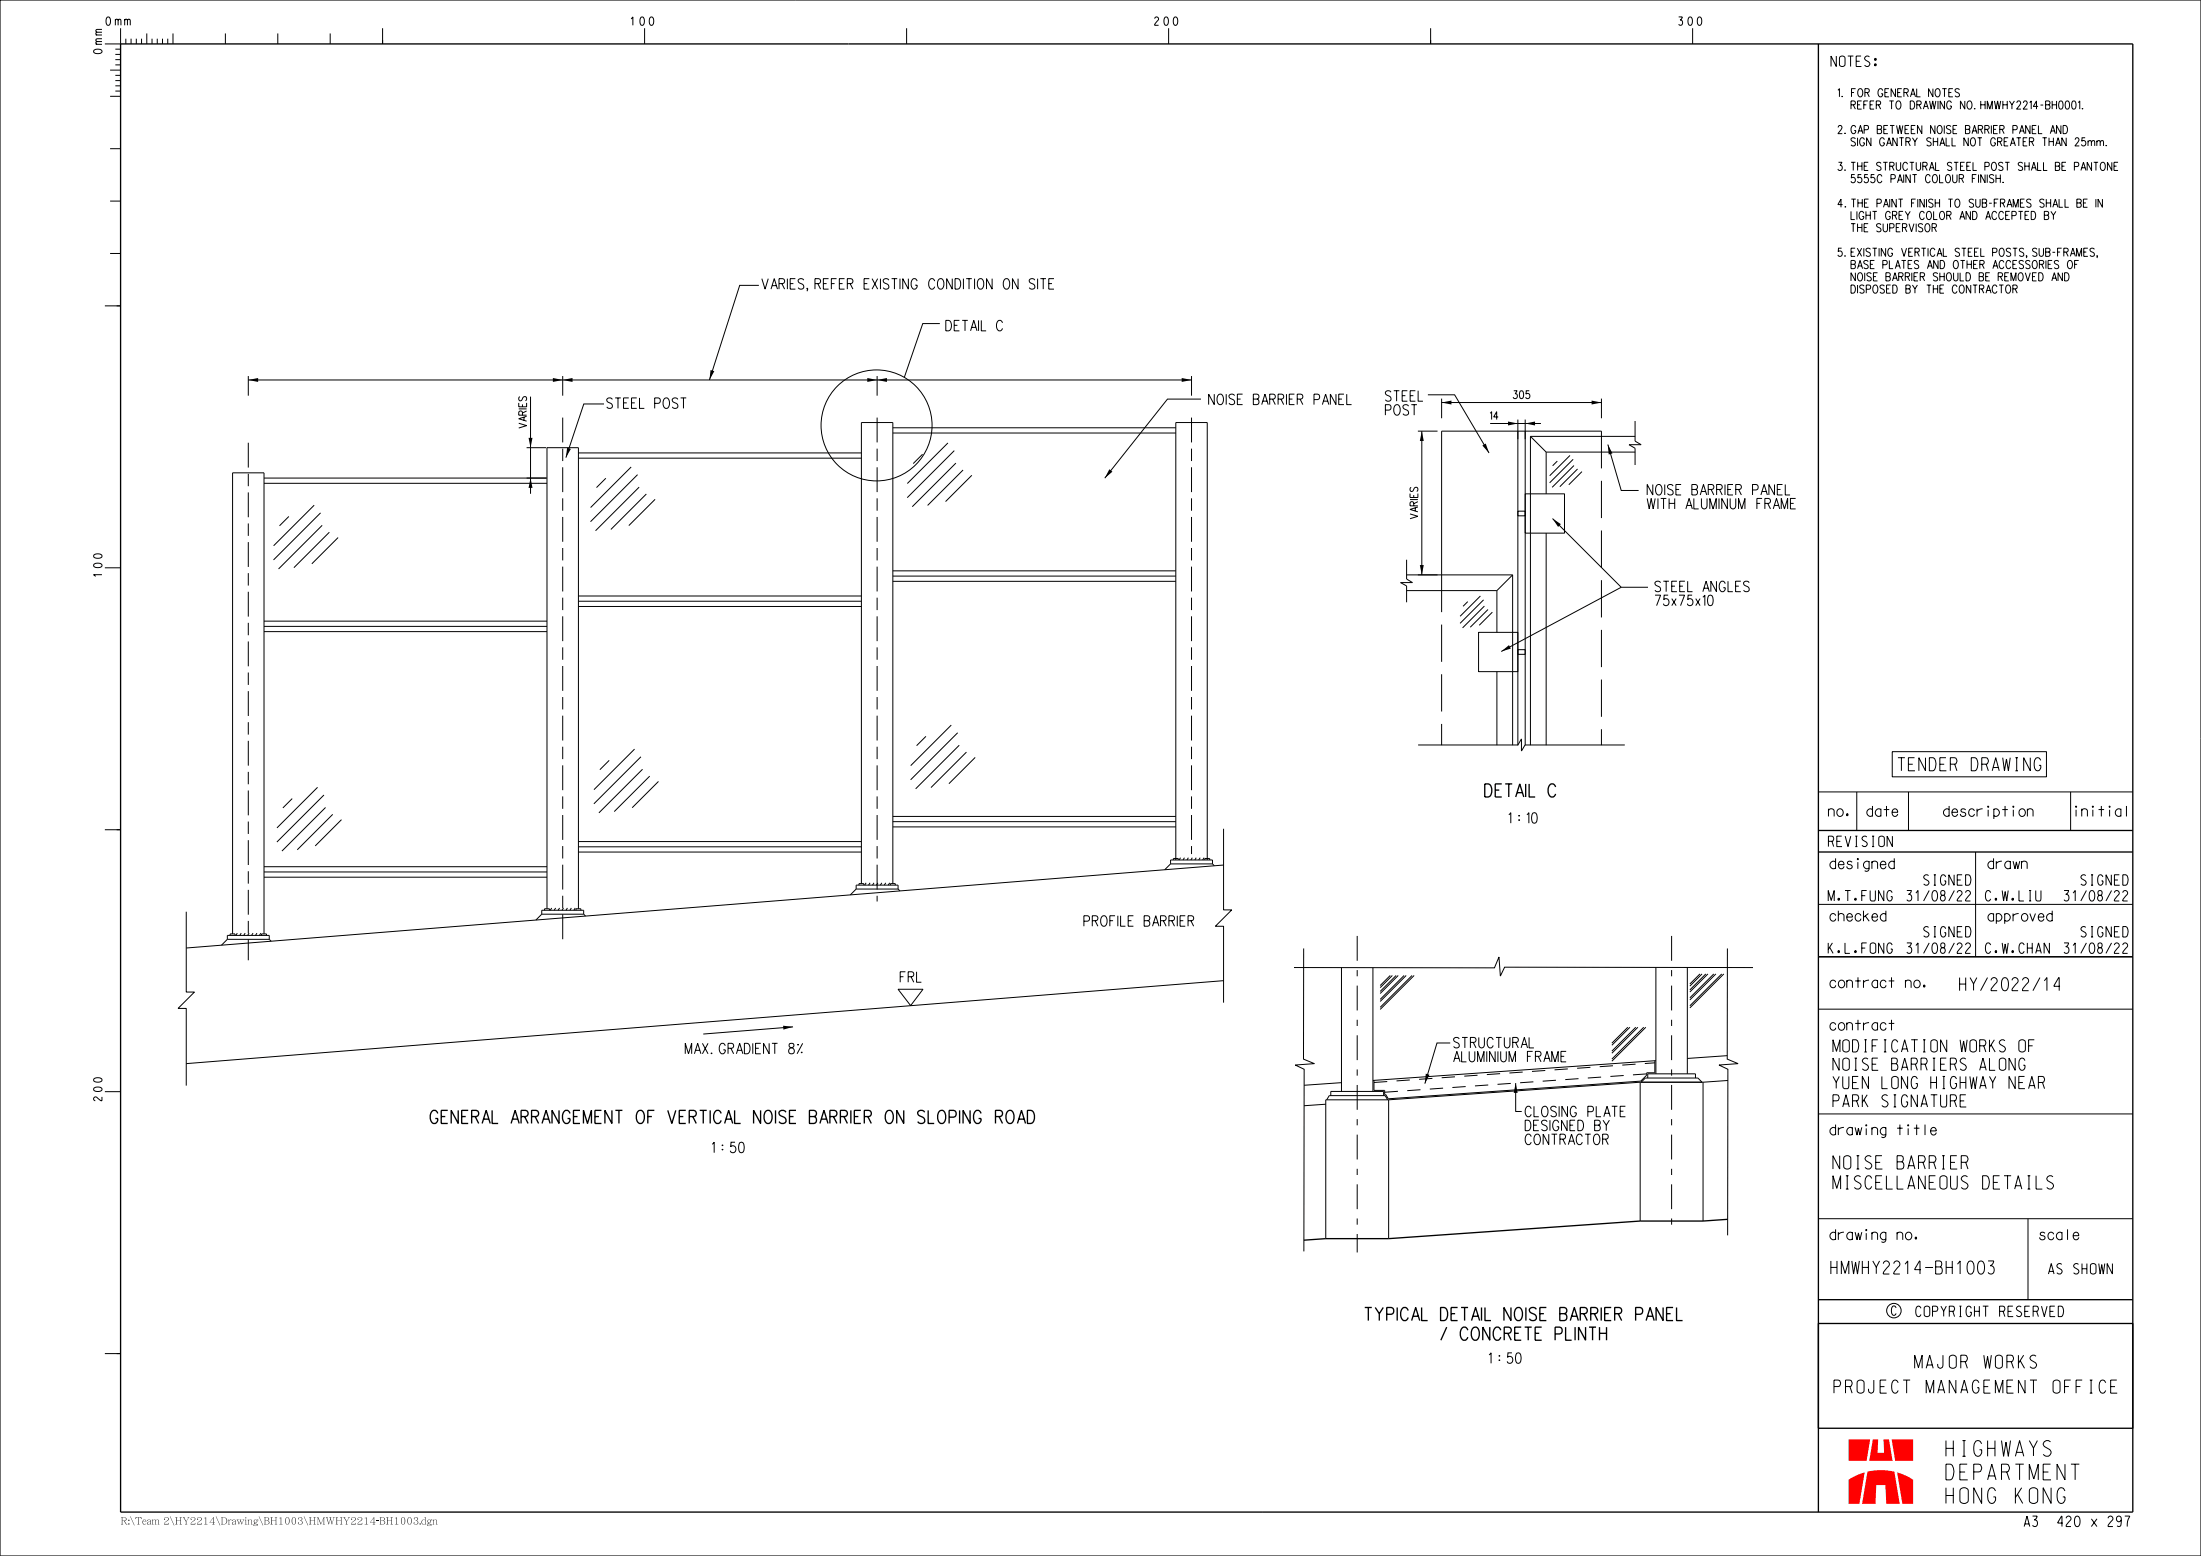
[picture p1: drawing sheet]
<svg xmlns="http://www.w3.org/2000/svg" width="420mm" height="297mm" viewBox="0 0 420 297" stroke-linecap="round" stroke-linejoin="round" font-family="sans-serif">
<path d="M23 8.4h384v280.2h-384zM347 8.4v280.2M347 252.6h60v20h-60zM347 248.1h60" fill="none" stroke="#000" stroke-width=".25"/>
<g fill="none" stroke="#000" stroke-width=".19">
<path d="M0 0h420v297h-420zM17.9 9.6l.6-.2a.71 .71 0 0 1 1 .5 1.04 1.04 0 0 1-1.6 0zM21 13.4h2M21 18.4h2M22 9.4h1M22 10.4h1M22 11.4h1M22 12.4h1M22 14.4h1M22 15.4h1M22 16.4h1M22 17.4h1"/>
<path d="M23 5.4v3h-3M24 7.4v1M25 7.4v1M26 7.4v1M27 7.4v1M28 6.4v2M29 7.4v1M30 7.4v1M31 7.4v1M32 7.4v1M33 6.4v2M43 6.4v2"/>
<path d="M53 6.4v2M63 6.4v2M73 5.4v3M123 5.4v3M173 5.4v3M223 5.4v3M273 5.4v3M323 5.4v3M21 28.4h2M21 38.4h2M20 58.4h3M21 48.4h2"/>
<path d="M17.9 107.7l.6-.2a.71 .71 0 0 1 1 .5 1.04 1.04 0 0 1-1.6 0zM17.9 105.9l.6-.2a.71 .71 0 0 1 1 .5 1.04 1.04 0 0 1-1.6 0zM19.5 109.7h-1.6l.4 .3M20 108.4h3M20 158.4h3M17.9 207.7l.6-.2a.71 .71 0 0 1 1 .5 1.04 1.04 0 0 1-1.6 0zM17.9 205.9l.6-.2a.71 .71 0 0 1 1 .5 1.04 1.04 0 0 1-1.6 0zM19.5 209.4v.7a1.22 1.22 0 0 1-1.1-.7 .38 .38 0 0 0-.5 .2 .38 .38 0 0 0 .3 .5M20 208.4h3M347 212.6h60M347 232.6h60M387 232.6v15.5"/>
<path d="M20 258.4h3"/>
</g>
<path d="M365.1 282.4h.1" fill="none" stroke="#f00" stroke-width=".19"/>
<g fill="#f00">
<path d="M352.8 274.7h4.1l-.7 4.1h-3.4z" fill-rule="evenodd"/>
<path d="M357.4 274.7h1l-.1 2.6h1.2l-.1-2.6h1.1l.6 4.1h-4.4z" fill-rule="evenodd"/>
<path d="M361 274.7h4.1v4.1h-3.5z" fill-rule="evenodd"/>
<path d="M352.8 282.4l1.4-.8 1.6-.6-1 6.1h-2z" fill-rule="evenodd"/>
<path d="M356.3 280.9a11.3 11.3 0 0 1 5.2 0l1 6.2h-2.6l-.1-3.6h-1.8l-.1 3.6h-2.6z" fill-rule="evenodd"/>
<path d="M362 281l1.6 .6 1.5 .8v4.7h-2.1z" fill-rule="evenodd"/>
</g>
<g fill="none" stroke="#000" stroke-width=".19">
<path d="M144.8 54.5h-3.6l-5.8 18M47.4 72.5h180M47.4 71.8v3.7M99 78h1.5M99 76.9v.7h1.5v-.7M99.2 75.7a.4 .4 0 0 0-.2 .5 .4 .4 0 0 0 .5 .3l.3-.7 .5-.1a.47 .47 0 0 1 0 .8M99.7 79.2l-.1-.6-.2-.2-.3 .2-.1 .6h1.5M99.7 77.2v.4M100 79.6v.6M100.5 79.5l-1.5 .4 1.5 .5M100.5 78.4l-.8 .4M101.2 75.7v18.6"/>
<path d="M107.4 71.8v3.7M115.3 77.1h-3.9l-3.4 10.2M167.4 71.8v3.7M179.3 61.8h-3.2l-3.5 10.2M227.4 71.8v3.7M229.2 76.2h-6.4l-12 15.1M272.5 75.4h5.1l6.5 11.1M275.1 76.1v3.7M275.1 76.8h30.5M305.6 76.1v3.7M50.4 92.3h54M50.4 91.3h54"/>
<path d="M55.1 98.6l-1.8 1.8M60 96.4l-7.8 7.8M61.2 97.9l-9 9M99 80.8l1.5 .4-1.5 .5M100.5 85.5h3.7M110.4 87.5h54M110.4 86.5h54M115.6 91.3l-1.8 1.8M120.4 89.1l-7.7 7.8M121.7 90.6l-9 9M122 93l-8.4 8.3M123.3 94.3l-6.7 6.8"/>
<path d="M125 95.3l-5 5M170.4 82.7h54M170.4 81.7h54M176 86.7l-1.7 1.8M180.9 84.6l-7.8 7.7M182.1 86l-9 9M182.4 88.4l-8.3 8.3M183.8 89.7l-6.8 6.8M185.4 90.7l-5 5M269.1 98.1l1.5 .4-1.5 .5M269.1 95.4h1.5M269.1 94.2v.8h1.5v-.8"/>
<path d="M269.3 93a.4 .4 0 0 0-.2 .5 .4 .4 0 0 0 .5 .3l.3-.7 .5-.1a.47 .47 0 0 1 0 .8M269.8 96.6l-.1-.7-.2-.1-.4 .1v.7h1.5M269.8 94.5v.5M270.1 96.9v.6M270.6 96.8l-1.5 .4 1.5 .5M270.6 95.8l-.8 .3M270.6 82.3h3.7M271.3 82.3v27.4M284.4 80.8h9.6M289.6 97.6h1.4v.9h-1.4zM289.6 80.1v62.2M291 94.3h7.5v7.5h-7.5z"/>
<path d="M291 80.1v62.1M292 83.3h20M292 83.3l3 3M292 83.3v58.9M295 86.3h17M295 86.3v8M296.3 99l13.1 13.1h5.1M297.2 88l-.9 .9M299.6 86.9l-3.9 3.9M300.2 87.7l-4.5 4.5M300.3 88.9l-4.1 4.1M301 89.5l-3.4 3.4"/>
<path d="M301.9 90l-2.5 2.5M305.6 82.3h-30.5v27.4M306.8 84.9l2.6 8.7h3.3M312 80.4v3.8l1.2 .7h-2.4l1.2 .7v3.2M50.4 118.6h54M50.4 119.6h54M61.5 100.3l-8.3 8.3M62.8 101.6l-6.7 6.8M64.5 102.6l-5 5M110.4 113.8h54M110.4 114.8h54M110.4 115.8h54"/>
<path d="M170.4 109h54M170.4 110h54M170.4 111h54M268.4 112.7h17.2M268.4 109.7h20.2M268.4 106.8v3.7l1.1 .7h-2.3l1.2 .6v3.2M280.1 114.8l-.9 .9M282.5 113.8l-3.9 3.8M283.1 114.5l-4.5 4.5M283.3 115.7l-4.2 4.1M283.9 116.3l-3.3 3.4M284.8 116.8l-2.5 2.6"/>
<path d="M285.6 112.7v8M288.6 109.7l-3 3M288.6 109.7v32.5M295 101.8v40.4M309.4 112.1l-22.9 12.3M50.4 120.6h54M181.5 138.4l-7.7 7.7M182.7 139.9l-8.9 8.9M282.1 120.7h7.5v7.5h-7.5zM285.6 128.2v14M289.6 124h1.4v.9h-1.4zM55.8 152.4l-1.8 1.8"/>
<path d="M60.6 150.3l-7.7 7.7M61.8 151.7l-9 9M62.1 154.1l-8.3 8.3M63.5 155.4l-6.8 6.8M65.2 156.5l-5.1 5M116.2 145.1l-1.7 1.8M121.1 143l-7.8 7.7M122.3 144.4l-9 9M122.6 146.8l-8.3 8.4M124 148.1l-6.8 6.8M125.6 149.2l-5 5M170.4 155.8h54"/>
<path d="M170.4 156.8h54M170.4 157.8h54M176.7 140.6l-1.8 1.7M183 142.2l-8.3 8.4M184.4 143.6l-6.7 6.7M186.1 144.6l-5 5M233.5 158.2v15.5h1.5l-3.1 3.1h1.6v14.6M270.6 142.2h19l.7-1.2v2.4l.7-1.2h19M347 151.2h60M354.3 151.2v7.3M361.1 143.5h29.4v4.8h-29.4zM364.2 151.2v7.3"/>
<path d="M395.1 151.2v7.3M35.5 174v15.4h1.6l-3.1 3.1h1.5v14.7M43.4 179.3v-.8h8v.8M43.4 179.3l-1.1 1.1M43.4 179.3h8M43.9 178.5v-.2h.9v.2M44.4 178.3v-88h6v88M45.3 178.1l-.3 .4M46 178.1l-.2 .4M46.8 178.1l-.3 .4M47.5 178.1l-.2 .4M48.3 178.1l-.3 .4"/>
<path d="M49 178.1l-.2 .4M49.8 178.1l-.3 .4M49.9 178.5v-.2h.9v.2M50.4 165.4h54M50.4 166.4h54M50.4 167.4h54M51.4 179.3l.3 .4M103.4 174.5v-.8h8v.8M103.4 174.5l-1.1 1.1M103.4 174.5h8M103.9 173.7v-.2h.9v.2M104.4 173.5v-88h6v88"/>
<path d="M105.3 173.3l-.3 .4M106 173.3l-.2 .4M106.8 173.3l-.3 .4M107.5 173.3l-.2 .4M108.3 173.3l-.3 .4M109 173.3l-.2 .4M109.8 173.3l-.3 .4M109.9 173.7v-.2h.9v.2M110.4 160.6h54M110.4 161.6h54M110.4 162.6h54M111.4 174.5l.3 .4"/>
<path d="M163.4 169.7v-.8h8v.8M163.4 169.7l-1.1 1.1M163.4 169.7h8M163.9 168.9v-.2h.9v.2M164.4 168.7v-88h6v88M165.3 168.5l-.3 .4M166 168.5l-.3 .4M166.8 168.5l-.3 .4M167.5 168.5l-.3 .4M168.3 168.5l-.3 .4M169 168.5l-.3 .4M169.8 168.5l-.3 .4"/>
<path d="M169.9 168.9v-.2h.9v.2M171.4 169.7l.3 .4M223.4 164.9v-.8h8v.8M223.4 164.9l-1.1 1.1M223.4 164.9h8M223.9 164.1v-.2h.9v.2M224.4 164.1v-83.4h6v83.4M225.3 163.7l-.3 .4M226 163.7l-.3 .4M226.8 163.7l-.3 .4M227.5 163.7l-.3 .4M228.3 163.7l-.3 .4"/>
<path d="M229 163.7l-.3 .4M229.8 163.7l-.3 .4M229.9 164.1v-.2h.9v.2M231.4 164.9l.3 .4M233.5 165.1l-198 15.9M347 172.6h60M377 162.6v20M151.3 196l-17.1 1.4M171.4 188.8h4.7l-2.3 3.1zM233.5 187.2l-198 15.8M246.9 184.7h38.3l.8-2 .3 3.6 .8-1.7 47.4 .1M248.8 181l-.1 21.2 2.1 .8-3.6 .3 1.7 .8-.1 34.8"/>
<path d="M256 184.7v23.6M262 184.7v23.6M265.3 186.2l-1.9 1.9M265.7 186.2l-2.3 2.3M266.4 186.2l-3 3M266.8 186.2l-3.4 3.4M267.9 186.2l-4.5 4.6M268.3 186.2l-4.9 5M269.5 186.2l-6.1 6.1M269.8 186.2l-6.4 6.5M276.7 199.1h-2.5l-2.3 7.7M310.6 196.1l-3 3"/>
<path d="M311 196.1l-3.4 3.4M312.1 196.1l-4.5 4.5M312.5 196.1l-4.9 4.9M313.7 196.1l-6.1 6.1M314.1 196.1l-6.5 6.5M316 184.7v20.3M322 184.7v20.3M324.4 185.9l-1.9 1.9M324.8 185.9l-2.3 2.3M325.5 185.9l-3 3M325.9 185.9l-3.4 3.4M327 185.9l-4.5 4.6"/>
<path d="M327.4 185.9l-4.9 5M328.5 185.9l-6 6.1M328.9 185.9l-6.4 6.5M329.6 181v21.2l2.1 .8-3.7 .3 1.7 .8v31.7M347 192.6h60M347 182.6h60M354 195.3h1.1M354 187.2h1.1M354.5 186.5v2M354.5 194.7v2M360.4 195.3h1.1M360.4 187.2h1.1"/>
<path d="M360.9 186.5v2M360.9 194.7v2M253 210.8l-4.1 .3M253.2 209.9l.4-.8h10.7l.5 .8M253.9 209.1v-.8h10.1v.8M256 206.7l-7.1 .4M265 209.9v26.5M265 209.9h-12v26.5M289.2 206.7v5.5h1.2M313 206.6l-48 3.3M313 206.6v26.5M313 206.6h12"/>
<path d="M313.2 206.6l.8-.8h10l.8 .8M314.4 205.8v-.8h9.1v.8M315.8 202.5v2.3h-1.6v.4l-1.1 1.2-48.2 3.3-.5-.8h-.2v-.8h-2v-1.9M316 202.5l-54 3.7M325 206.6v26.5M329.6 201.5l-7.6 .5M329.7 206.2l-4.7 .4"/>
<circle cx="167.3" cy="81.2" r="10.6"/>
<circle cx="361.4" cy="250.2" r="1.38"/>
</g>
<path d="M347 158.5h60M347 162.6h60M347 182.6h60M329.7 232.7l-4.7 .4h-12l-48 3.3h-12l-4.2 .3" fill="none" stroke="#000" stroke-width=".25"/>
<path d="M107.4 79.7v99.6M167.4 79.7v92.4M227.4 79.7v83.3M47.4 84.5v98.8" fill="none" stroke="#000" stroke-width=".19" stroke-dasharray="4.7 1.2 2.4 1.2" stroke-linecap="butt"/>
<path d="M305.6 82.3v59.9M275.1 109.7v32.5" fill="none" stroke="#000" stroke-width=".19" stroke-dasharray="7.1 2.4" stroke-linecap="butt"/>
<g fill="#000">
<path d="M47.4 72.5l1.9-.3v.7zM105.5 72.2l1.9 .3-1.9 .4zM107.4 72.5l1.9-.3v.7zM135.6 70.6l.7 .3-.9 1.6zM165.5 72.2l1.9 .3-1.9 .4zM167.4 72.5l1.8-.3v.7zM225.5 72.2l1.9 .3-1.9 .4zM275.1 76.8l1.9-.3v.7zM303.7 76.5l1.9 .3-1.9 .4zM101.2 91.3l.4 1.8h-.7zM100.9 83.6h.7l-.4 1.9zM108.2 85.5l.7 .2-.9 1.6z"/>
<path d="M211.7 89.6l.6 .4-1.5 1.3zM271.3 82.3l.4 1.9h-.8zM282.9 85l.6-.3 .6 1.8zM287.8 80.5l1.8 .3-1.8 .4zM291 80.8l1.9-.3v.7zM306.8 84.9l.9 1.6-.7 .3zM270.9 107.9h.8l-.4 1.8zM296.3 99l1.6 1-.6 .6zM286.5 124.4l1.4-1.3 .4 .7zM149.4 195.8l1.9 .2-1.8 .5zM272.1 204.9l.7 .2-.9 1.7zM289.2 206.7l.4 1.9h-.8z"/>
</g>
<path d="M259 178.6v60.5M319 178.6v56.5" fill="none" stroke="#000" stroke-width=".19" stroke-dasharray="4.7 1.8 1.2 1.8" stroke-linecap="butt"/>
<path d="M262.2 206.6l53.6-3.7M264.2 208.5l50-3.5" fill="none" stroke="#000" stroke-width=".19" stroke-dasharray="2.5 1.8" stroke-linecap="butt"/>
<g font-size="3">
<text x="371.3" y="278">HIGHWAYS</text>
<text x="371.3" y="287">HONG KONG</text>
<text x="371.3" y="282.5">DEPARTMENT</text>
</g>
<g font-size="2.5">
<text x="362.2" y="147.1">TENDER DRAWING</text>
<text x="283.3" y="152.1">DETAIL C</text>
<text x="373.9" y="189.1">HY/2022/14</text>
<text x="82.1" y="214.4">GENERAL ARRANGEMENT OF VERTICAL NOISE BARRIER ON SLOPING ROAD</text>
<text x="349.8" y="227">MISCELLANEOUS DETAILS</text>
<text x="349.8" y="223.1">NOISE BARRIER</text>
<text x="349.4" y="243.2">HMWHY2214-BH1003</text>
<text x="260.4" y="252.1">TYPICAL DETAIL NOISE BARRIER PANEL</text>
<text x="274.9" y="255.8">/ CONCRETE PLINTH</text>
<text x="365.4" y="261.2">MAJOR WORKS</text>
<text x="350" y="265.9">PROJECT MANAGEMENT OFFICE</text>
</g>
<g font-size="2.3">
<text x="349.8" y="200.8">MODIFICATION WORKS OF</text>
<text x="349.8" y="207.8">YUEN LONG HIGHWAY NEAR</text>
<text x="349.8" y="204.3">NOISE BARRIERS ALONG</text>
<text x="349.8" y="211.3">PARK SIGNATURE</text>
</g>
<g font-size="2">
<text x="349.4" y="12.7">NOTES:</text>
<text x="145.4" y="55.2">VARIES, REFER EXISTING CONDITION ON SITE</text>
<text x="180.5" y="63.2">DETAIL C</text>
<text x="115.8" y="78">STEEL POST</text>
<text x="230.6" y="77.2">NOISE BARRIER PANEL</text>
<text x="264.4" y="76.6">STEEL</text>
<text x="264.4" y="79.2">POST</text>
<text x="314.3" y="94.5">NOISE BARRIER PANEL</text>
<text x="314.3" y="97.1">WITH ALUMINUM FRAME</text>
<text x="315.8" y="112.9">STEEL ANGLES</text>
<text x="315.8" y="115.6">75x75x10</text>
<text x="348.9" y="155.8">no.</text>
<text x="356.2" y="155.8">date</text>
<text x="370.9" y="155.8">description</text>
<text x="395.6" y="155.8">initial</text>
<text x="287.9" y="157.1">1 : 10</text>
<text x="348.9" y="161.6">REVISION</text>
<text x="349.2" y="165.8">designed</text>
<text x="379.3" y="165.8">drawn</text>
<text x="348.9" y="172">M.T.FUNG</text>
<text x="363.9" y="172">31/08/22</text>
<text x="367.1" y="169">SIGNED</text>
<text x="378.9" y="172">C.W.LIU</text>
<text x="393.9" y="172">31/08/22</text>
<text x="397.1" y="169">SIGNED</text>
<text x="206.8" y="176.8">PROFILE BARRIER</text>
<text x="349.2" y="175.8">checked</text>
<text x="367.1" y="178.9">SIGNED</text>
<text x="379.3" y="175.8">approved</text>
<text x="397.1" y="178.9">SIGNED</text>
<text x="348.9" y="182">K.L.FONG</text>
<text x="363.9" y="182">31/08/22</text>
<text x="378.9" y="182">C.W.CHAN</text>
<text x="393.9" y="182">31/08/22</text>
<text x="171.8" y="187.5">FRL</text>
<text x="349.2" y="188.5">contract no.</text>
<text x="349.2" y="196.7">contract</text>
<text x="130.8" y="201.1">MAX. GRADIENT 8%</text>
<text x="277.4" y="202.7">ALUMINIUM FRAME</text>
<text x="277.4" y="200">STRUCTURAL</text>
<text x="291" y="215.8">DESIGNED BY</text>
<text x="291" y="213.2">CLOSING PLATE</text>
<text x="135.9" y="220">1 : 50</text>
<text x="291" y="218.5">CONTRACTOR</text>
<text x="349.2" y="216.7">drawing title</text>
<text x="349.2" y="236.7">drawing no.</text>
<text x="389.2" y="236.7">scale</text>
<text x="390.9" y="243.2">AS SHOWN</text>
<text x="365.6" y="251.3">COPYRIGHT RESERVED</text>
<text x="284.2" y="260.2">1 : 50</text>
<text x="386.3" y="291.4">A3</text>
<text x="392.5" y="291.4">420 x 297</text>
</g>
<text font-size="1.8" x="360.9" y="251.1">C</text>
<g font-size="1.6">
<text x="20.2" y="4.8">0mm</text>
<text x="120.3" y="4.8">100</text>
<text x="220.3" y="4.8">200</text>
<text x="320.3" y="4.8">300</text>
<text x="350.7" y="18.5">1. FOR GENERAL NOTES</text>
<text x="351.8" y="20.8">REFER TO DRAWING NO. HMWHY2214-BH0001.</text>
<text x="350.7" y="25.5">2. GAP BETWEEN NOISE BARRIER PANEL AND</text>
<text x="351.8" y="27.9">SIGN GANTRY SHALL NOT GREATER THAN 25mm.</text>
<text x="350.7" y="32.5">3. THE STRUCTURAL STEEL POST SHALL BE PANTONE</text>
<text x="351.8" y="34.9">5555C PAINT COLOUR FINISH.</text>
<text x="350.7" y="39.6">4. THE PAINT FINISH TO SUB-FRAMES SHALL BE IN</text>
<text x="351.8" y="41.9">LIGHT GREY COLOR AND ACCEPTED BY</text>
<text x="351.8" y="44.3">THE SUPERVISOR</text>
<text x="350.7" y="48.9">5. EXISTING VERTICAL STEEL POSTS, SUB-FRAMES,</text>
<text x="351.8" y="53.6">NOISE BARRIER SHOULD BE REMOVED AND</text>
<text x="351.8" y="51.3">BASE PLATES AND OTHER ACCESSORIES OF</text>
<text x="351.8" y="56">DISPOSED BY THE CONTRACTOR</text>
</g>
<g font-size="1.5">
<text x="288.7" y="76.1">305</text>
<text x="284.4" y="80.1">14</text>
<text x="23" y="290.9">R:\Team 2\HY2214\Drawing\BH1003\HMWHY2214-BH1003.dgn</text>
</g>
<text font-size="1.3" x="19.5" y="10.2" transform="rotate(-90 19.5 10.2)">0 m m</text>
</svg>
